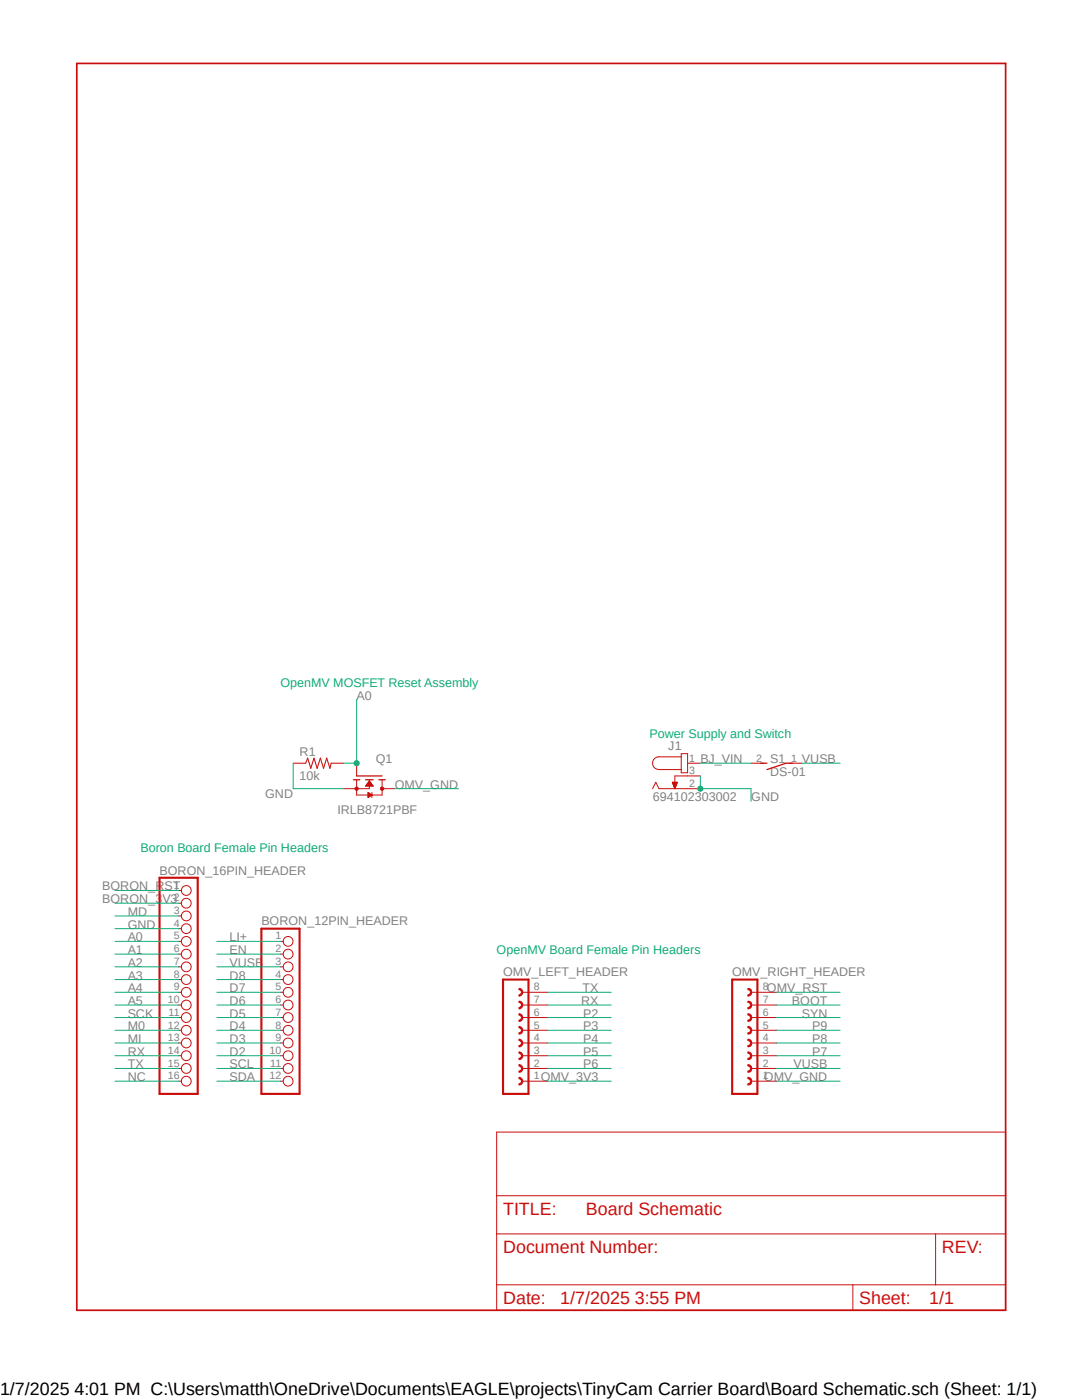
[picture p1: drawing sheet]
<svg xmlns="http://www.w3.org/2000/svg" width="216mm" height="279mm" viewBox="0 0 216 279" stroke-linecap="round" stroke-linejoin="round" font-family="sans-serif">
<path d="M14.8 12.3l186.2 249.7M201 12.3l-186.2 249.7" fill="none" stroke="#fff" stroke-width=".2"/>
<path d="M100.4 218.3h5.1" fill="none" stroke="#c90d0c" stroke-width=".42"/>
<path d="M103.5 209.9a.76 .76 0 0 1 .8 .8 .76 .76 0 0 1-.8 .8v-.3a.51 .51 0 0 0 .6-.5 .51 .51 0 0 0-.6-.5z" fill-rule="evenodd" fill="#c90d0c"/>
<path d="M103.5 209.9a.76 .76 0 0 1 .8 .8 .76 .76 0 0 1-.8 .8v-.3a.51 .51 0 0 0 .6-.5 .51 .51 0 0 0-.6-.5z" fill="none" stroke="#c90d0c" stroke-width=".2"/>
<path d="M103.5 212.5a.76 .76 0 0 1 .8 .7 .76 .76 0 0 1-.8 .8v-.3a.51 .51 0 0 0 .6-.5 .51 .51 0 0 0-.6-.5z" fill-rule="evenodd" fill="#c90d0c"/>
<path d="M103.5 212.5a.76 .76 0 0 1 .8 .7 .76 .76 0 0 1-.8 .8v-.3a.51 .51 0 0 0 .6-.5 .51 .51 0 0 0-.6-.5z" fill="none" stroke="#c90d0c" stroke-width=".2"/>
<path d="M103.5 215a.76 .76 0 0 1 .8 .8 .76 .76 0 0 1-.8 .7v-.2a.51 .51 0 0 0 .6-.5 .51 .51 0 0 0-.6-.5z" fill-rule="evenodd" fill="#c90d0c"/>
<path d="M103.5 215a.76 .76 0 0 1 .8 .8 .76 .76 0 0 1-.8 .7v-.2a.51 .51 0 0 0 .6-.5 .51 .51 0 0 0-.6-.5z" fill="none" stroke="#c90d0c" stroke-width=".2"/>
<path d="M103.5 204.9a.76 .76 0 0 1 .8 .7 .76 .76 0 0 1-.8 .8v-.3a.51 .51 0 0 0 .6-.5 .51 .51 0 0 0-.6-.5z" fill-rule="evenodd" fill="#c90d0c"/>
<path d="M103.5 204.9a.76 .76 0 0 1 .8 .7 .76 .76 0 0 1-.8 .8v-.3a.51 .51 0 0 0 .6-.5 .51 .51 0 0 0-.6-.5z" fill="none" stroke="#c90d0c" stroke-width=".2"/>
<path d="M103.5 207.4a.76 .76 0 0 1 .8 .8 .76 .76 0 0 1-.8 .7v-.2a.51 .51 0 0 0 .6-.5 .51 .51 0 0 0-.6-.6z" fill-rule="evenodd" fill="#c90d0c"/>
<path d="M103.5 207.4a.76 .76 0 0 1 .8 .8 .76 .76 0 0 1-.8 .7v-.2a.51 .51 0 0 0 .6-.5 .51 .51 0 0 0-.6-.6z" fill="none" stroke="#c90d0c" stroke-width=".2"/>
<path d="M103.5 197.3a.76 .76 0 0 1 .8 .7 .76 .76 0 0 1-.8 .8v-.3a.51 .51 0 0 0 .6-.5 .51 .51 0 0 0-.6-.5z" fill-rule="evenodd" fill="#c90d0c"/>
<path d="M103.5 197.3a.76 .76 0 0 1 .8 .7 .76 .76 0 0 1-.8 .8v-.3a.51 .51 0 0 0 .6-.5 .51 .51 0 0 0-.6-.5z" fill="none" stroke="#c90d0c" stroke-width=".2"/>
<path d="M103.5 199.8a.76 .76 0 0 1 .8 .8 .76 .76 0 0 1-.8 .7v-.2a.51 .51 0 0 0 .6-.5 .51 .51 0 0 0-.6-.5z" fill-rule="evenodd" fill="#c90d0c"/>
<path d="M103.5 199.8a.76 .76 0 0 1 .8 .8 .76 .76 0 0 1-.8 .7v-.2a.51 .51 0 0 0 .6-.5 .51 .51 0 0 0-.6-.5z" fill="none" stroke="#c90d0c" stroke-width=".2"/>
<path d="M103.5 202.3a.76 .76 0 0 1 .8 .8 .76 .76 0 0 1-.8 .7v-.2a.51 .51 0 0 0 .6-.5 .51 .51 0 0 0-.6-.5z" fill-rule="evenodd" fill="#c90d0c"/>
<path d="M104.2 198h5.1M103.5 202.3a.76 .76 0 0 1 .8 .8 .76 .76 0 0 1-.8 .7v-.2a.51 .51 0 0 0 .6-.5 .51 .51 0 0 0-.6-.5zM104.2 215.8h5.1M104.2 213.2h5.1M104.2 210.7h5.1M104.2 208.2h5.1M104.2 205.6h5.1M104.2 203.1h5.1M104.2 200.6h5.1" fill="none" stroke="#c90d0c" stroke-width=".2"/>
<path d="M100.4 218.3v-22.8h5.1v22.8M146.1 218.3h5" fill="none" stroke="#c90d0c" stroke-width=".42"/>
<path d="M149.2 209.9a.76 .76 0 0 1 .8 .8 .76 .76 0 0 1-.8 .8v-.3a.51 .51 0 0 0 .5-.5 .51 .51 0 0 0-.5-.5z" fill-rule="evenodd" fill="#c90d0c"/>
<path d="M149.2 209.9a.76 .76 0 0 1 .8 .8 .76 .76 0 0 1-.8 .8v-.3a.51 .51 0 0 0 .5-.5 .51 .51 0 0 0-.5-.5z" fill="none" stroke="#c90d0c" stroke-width=".2"/>
<path d="M149.2 212.5a.76 .76 0 0 1 .8 .7 .76 .76 0 0 1-.8 .8v-.3a.51 .51 0 0 0 .5-.5 .51 .51 0 0 0-.5-.5z" fill-rule="evenodd" fill="#c90d0c"/>
<path d="M149.2 212.5a.76 .76 0 0 1 .8 .7 .76 .76 0 0 1-.8 .8v-.3a.51 .51 0 0 0 .5-.5 .51 .51 0 0 0-.5-.5z" fill="none" stroke="#c90d0c" stroke-width=".2"/>
<path d="M149.2 215a.76 .76 0 0 1 .8 .8 .76 .76 0 0 1-.8 .7v-.2a.51 .51 0 0 0 .5-.5 .51 .51 0 0 0-.5-.5z" fill-rule="evenodd" fill="#c90d0c"/>
<path d="M149.2 215a.76 .76 0 0 1 .8 .8 .76 .76 0 0 1-.8 .7v-.2a.51 .51 0 0 0 .5-.5 .51 .51 0 0 0-.5-.5z" fill="none" stroke="#c90d0c" stroke-width=".2"/>
<path d="M149.2 204.9a.76 .76 0 0 1 .8 .7 .76 .76 0 0 1-.8 .8v-.3a.51 .51 0 0 0 .5-.5 .51 .51 0 0 0-.5-.5z" fill-rule="evenodd" fill="#c90d0c"/>
<path d="M149.2 204.9a.76 .76 0 0 1 .8 .7 .76 .76 0 0 1-.8 .8v-.3a.51 .51 0 0 0 .5-.5 .51 .51 0 0 0-.5-.5z" fill="none" stroke="#c90d0c" stroke-width=".2"/>
<path d="M149.2 207.4a.76 .76 0 0 1 .8 .8 .76 .76 0 0 1-.8 .7v-.2a.51 .51 0 0 0 .5-.5 .51 .51 0 0 0-.5-.6z" fill-rule="evenodd" fill="#c90d0c"/>
<path d="M149.2 207.4a.76 .76 0 0 1 .8 .8 .76 .76 0 0 1-.8 .7v-.2a.51 .51 0 0 0 .5-.5 .51 .51 0 0 0-.5-.6z" fill="none" stroke="#c90d0c" stroke-width=".2"/>
<path d="M149.2 197.3a.76 .76 0 0 1 .8 .7 .76 .76 0 0 1-.8 .8v-.3a.51 .51 0 0 0 .5-.5 .51 .51 0 0 0-.5-.5z" fill-rule="evenodd" fill="#c90d0c"/>
<path d="M149.2 197.3a.76 .76 0 0 1 .8 .7 .76 .76 0 0 1-.8 .8v-.3a.51 .51 0 0 0 .5-.5 .51 .51 0 0 0-.5-.5z" fill="none" stroke="#c90d0c" stroke-width=".2"/>
<path d="M149.2 199.8a.76 .76 0 0 1 .8 .8 .76 .76 0 0 1-.8 .7v-.2a.51 .51 0 0 0 .5-.5 .51 .51 0 0 0-.5-.5z" fill-rule="evenodd" fill="#c90d0c"/>
<path d="M149.2 199.8a.76 .76 0 0 1 .8 .8 .76 .76 0 0 1-.8 .7v-.2a.51 .51 0 0 0 .5-.5 .51 .51 0 0 0-.5-.5z" fill="none" stroke="#c90d0c" stroke-width=".2"/>
<path d="M149.2 202.3a.76 .76 0 0 1 .8 .8 .76 .76 0 0 1-.8 .7v-.2a.51 .51 0 0 0 .5-.5 .51 .51 0 0 0-.5-.5z" fill-rule="evenodd" fill="#c90d0c"/>
<g fill="none" stroke="#c90d0c" stroke-width=".2">
<path d="M71.2 155.6v3.1h5v-3.1M73.7 155.6v1.8h-2.5M74.2 158.2v1M130.2 157.4l.7-1.3 .6 1.3h8.2M134.2 156.1h1l-.5 1.3zM134.2 156.3h.9M134.2 156.2h.9M134.2 156.4h.8M134.3 156.5h.7M134.3 156.6h.7M134.4 156.7h.6M134.4 156.8h.5"/>
<path d="M134.5 156.9h.3M134.5 157h.3M134.5 157.1h.2M134.6 157.2h.1M134.6 157.4h.1M134.6 157.3h.1M135.9 151h-4.4a1.27 1.27 0 0 0-1.3 1.3 1.27 1.27 0 0 0 1.3 1.3h4.4M135.9 150.4h1.3v3.8h-1.3zM137.2 152.3h2.5M139.7 154.9h-5v2.5M149.9 152.3h2.5M157.5 152.3h2.5"/>
<path d="M35.6 177.7h.6M35.6 198h.6M35.6 187.9h.6M35.6 190.4h.6M35.6 193h.6M35.6 195.5h.6M35.6 180.3h.6M35.6 182.8h.6M35.6 185.3h.6M56 198h.5M56 187.9h.5M56 190.4h.5"/>
<path d="M56 193h.5M56 195.5h.5M149.9 198h5M35.6 215.8h.6M35.6 213.2h.6M35.6 210.7h.6M35.6 208.2h.6M35.6 205.6h.6M35.6 203.1h.6M35.6 200.6h.6M56 215.8h.5M56 213.2h.5"/>
<path d="M56 210.7h.5M56 208.2h.5M56 205.6h.5M56 203.1h.5M56 200.6h.5M149.2 202.3a.76 .76 0 0 1 .8 .8 .76 .76 0 0 1-.8 .7v-.2a.51 .51 0 0 0 .5-.5 .51 .51 0 0 0-.5-.5zM149.9 215.8h5M149.9 213.2h5M149.9 210.7h5M149.9 208.2h5M149.9 205.6h5M149.9 203.1h5"/>
<path d="M149.9 200.6h5M99.1 225.9h101.6v35.6h-101.6zM99.1 238.6h101.6M99.1 246.3h101.6M99.1 256.4h101.6M170.2 256.4v5.1M186.7 246.3v10.1"/>
<circle cx="37.2" cy="177.7" r=".98"/>
<circle cx="37.2" cy="180.3" r=".98"/>
<circle cx="37.2" cy="190.4" r=".98"/>
<circle cx="37.2" cy="193" r=".98"/>
<circle cx="37.2" cy="195.5" r=".98"/>
<circle cx="37.2" cy="187.9" r=".98"/>
<circle cx="37.2" cy="198" r=".98"/>
<circle cx="37.2" cy="182.8" r=".98"/>
<circle cx="37.2" cy="185.3" r=".98"/>
<circle cx="57.5" cy="190.4" r=".98"/>
<circle cx="57.5" cy="195.5" r=".98"/>
<circle cx="57.5" cy="198" r=".98"/>
<circle cx="57.5" cy="193" r=".98"/>
<circle cx="57.5" cy="187.9" r=".98"/>
<circle cx="37.2" cy="213.2" r=".98"/>
<circle cx="37.2" cy="200.6" r=".98"/>
<circle cx="37.2" cy="203.1" r=".98"/>
<circle cx="37.2" cy="205.6" r=".98"/>
<circle cx="37.2" cy="210.7" r=".98"/>
<circle cx="37.2" cy="208.2" r=".98"/>
<circle cx="37.2" cy="215.8" r=".98"/>
<circle cx="57.5" cy="200.6" r=".98"/>
<circle cx="57.5" cy="210.7" r=".98"/>
<circle cx="57.5" cy="213.2" r=".98"/>
<circle cx="57.5" cy="203.1" r=".98"/>
<circle cx="57.5" cy="215.8" r=".98"/>
<circle cx="57.5" cy="208.2" r=".98"/>
<circle cx="57.5" cy="205.6" r=".98"/>
</g>
<path d="M31.8 175.2h7.7v43.1h-7.7zM52.2 185.3h7.6v33h-7.6zM146.1 218.3v-22.8h5v22.8" fill="none" stroke="#c90d0c" stroke-width=".42"/>
<path d="M15.3 12.7h185.4v248.8h-185.4z" fill="none" stroke="#c90d0c" stroke-width=".34"/>
<path d="M70.5 155.6h1.3M71.2 154.9h5M72.9 155.6h1.6M75.6 155.6h1.3M151.8 152.3h1.2M158.1 152.3h-1.3l-3.8 1.3" fill="none" stroke="#c90d0c" stroke-width=".25"/>
<circle cx="71.2" cy="157.4" r=".33" fill="#c90d0c"/>
<circle cx="71.2" cy="157.4" r=".33" fill="none" stroke="#c90d0c" stroke-width=".2"/>
<circle cx="76.2" cy="157.4" r=".33" fill="#c90d0c"/>
<g fill="none" stroke="#c90d0c" stroke-width=".2">
<path d="M58.5 152.3h2.5M66.1 152.3h2.5M68.6 157.4h2.6M71.2 152.3v2.6M73 156.8h1.5M73.1 156.8h1.3M73.1 156.7h1.2M73.2 156.6h1.1M73.2 156.5h1M73.3 156.4h.8M73.4 156.3h.6M73.4 158.2l.8 .5-.8 .5z"/>
<path d="M73.4 159.1h.1M73.4 159h.2M73.4 159h.3M73.4 158.9h.5M73.4 158.8h.6M73.4 158.7h.8M73.4 158.6h.8M73.4 158.5h.6M73.4 158.5h.5M73.4 158.4h.3M73.4 158.2h.2M73.4 158.2h.1"/>
<path d="M73.4 156.2h.6M73.5 156.1h.4M73.6 156h.2M73.7 156h.1M73.7 155.9l.8 1h-1.6zM76.2 157.4h2.6"/>
<circle cx="76.2" cy="157.4" r=".33"/>
</g>
<path d="M61 152.3l.4-1 .6 2 .7-2 .6 2 .6-2 .7 2 .6-2 .6 2 .3-1" fill="none" stroke="#c90d0c" stroke-width=".21"/>
<path d="M139.7 154.9v2.5h10.2M22.9 185.3h12.7" fill="none" stroke="#0dab76" stroke-width=".2"/>
<circle cx="139.7" cy="157.4" r=".51" fill="#0dab76"/>
<g fill="none" stroke="#0dab76" stroke-width=".2">
<path d="M71.2 139.6v12.7h-2.6M58.5 152.3v5.1h10.1M149.9 157.4v2.5M22.9 177.7h12.7M22.9 180.3h12.7M22.9 187.9h12.7M109.3 198h12.7M22.9 213.2h12.7M22.9 210.7h12.7M109.3 200.6h12.7"/>
<circle cx="139.7" cy="157.4" r=".51"/>
</g>
<circle cx="71.2" cy="152.3" r=".51" fill="#0dab76"/>
<g fill="none" stroke="#0dab76" stroke-width=".2">
<path d="M78.8 157.4h12.7M139.7 152.3h10.2M160 152.3h7.6M22.9 190.4h12.7M22.9 193h12.7M22.9 195.5h12.7M22.9 198h12.7M22.9 182.8h12.7M43.3 190.4h12.7M43.3 193h12.7M43.3 195.5h12.7M43.3 198h12.7"/>
<path d="M43.3 187.9h12.7M154.9 198h12.7M22.9 200.6h12.7M22.9 203.1h12.7M22.9 205.6h12.7M22.9 208.2h12.7M22.9 215.8h12.7M43.3 200.6h12.7M43.3 203.1h12.7M43.3 205.6h12.7M43.3 208.2h12.7M43.3 215.8h12.7"/>
<path d="M43.3 213.2h12.7M43.3 210.7h12.7M109.3 203.1h12.7M109.3 205.6h12.7M109.3 208.2h12.7M109.3 215.8h12.7M109.3 213.2h12.7M109.3 210.7h12.7M154.9 200.6h12.7M154.9 203.1h12.7M154.9 205.6h12.7M154.9 208.2h12.7"/>
<path d="M154.9 215.8h12.7M154.9 213.2h12.7M154.9 210.7h12.7"/>
<circle cx="71.2" cy="152.3" r=".51"/>
</g>
<g font-size="3.6" fill="#c90d0c">
<text x="100.4" y="242.4">TITLE:</text>
<text x="116.9" y="242.4">Board Schematic</text>
<text x="100.4" y="250.1">Document Number:</text>
<text x="188" y="250.1">REV:</text>
<text x="100.4" y="260.2">Date:</text>
<text x="111.8" y="260.2">1/7/2025 3:55 PM</text>
<text x="171.5" y="260.2">Sheet:</text>
<text x="185.4" y="260.2">1/1</text>
</g>
<text font-size="3.6" x="0" y="278.4">1/7/2025 4:01 PM C:\Users\matth\OneDrive\Documents\EAGLE\projects\TinyCam Carrier Board\Board Schematic.sch (Sheet: 1/1)</text>
<g font-size="2.5" fill="#0dab76">
<text x="56" y="137.1">OpenMV MOSFET Reset Assembly</text>
<text x="129.6" y="147.2">Power Supply and Switch</text>
<text x="28" y="170.1">Boron Board Female Pin Headers</text>
<text x="99.1" y="190.4">OpenMV Board Female Pin Headers</text>
</g>
<g font-size="2.5" fill="#808080">
<text x="71.2" y="139.6">A0</text>
<text x="133.4" y="149.8">J1</text>
<text x="59.8" y="155.6">10k</text>
<text x="59.8" y="150.8">R1</text>
<text x="75" y="152.3">Q1</text>
<text x="139.7" y="152.3">BJ_VIN</text>
<text x="153.7" y="154.9">DS-01</text>
<text x="153.7" y="152.3">S1</text>
<text x="160" y="152.3">VUSB</text>
<text x="52.9" y="159.2">GND</text>
<text x="78.8" y="157.4">OMV_GND</text>
<text x="130.3" y="159.9">694102303002</text>
<text x="149.9" y="159.9">GND</text>
<text x="67.4" y="162.5">IRLB8721PBF</text>
<text x="20.4" y="177.7">BORON_RST</text>
<text x="31.8" y="174.5">BORON_16PIN_HEADER</text>
<text x="20.4" y="180.3">BORON_3V3</text>
<text x="25.5" y="185.3">GND</text>
<text x="25.5" y="182.8">MD</text>
<text x="52.2" y="184.7">BORON_12PIN_HEADER</text>
<text x="25.5" y="187.9">A0</text>
<text x="25.5" y="190.4">A1</text>
<text x="45.8" y="187.9">LI+</text>
<text x="45.8" y="190.4">EN</text>
<text x="25.5" y="193">A2</text>
<text x="25.5" y="195.5">A3</text>
<text x="45.8" y="193">VUSB</text>
<text x="45.8" y="195.5">D8</text>
<text x="100.4" y="194.7">OMV_LEFT_HEADER</text>
<text x="146.1" y="194.7">OMV_RIGHT_HEADER</text>
<text x="25.5" y="198">A4</text>
<text x="25.5" y="200.6">A5</text>
<text x="25.5" y="203.1">SCK</text>
<text x="45.8" y="198">D7</text>
<text x="45.8" y="200.6">D6</text>
<text x="45.8" y="203.1">D5</text>
<text x="116" y="200.6">RX</text>
<text x="116.2" y="198">TX</text>
<text x="116.4" y="203.1">P2</text>
<text x="153" y="198">OMV_RST</text>
<text x="158" y="200.6">BOOT</text>
<text x="160" y="203.1">SYN</text>
<text x="25.5" y="205.6">M0</text>
<text x="25.5" y="208.2">MI</text>
<text x="45.8" y="205.6">D4</text>
<text x="45.8" y="208.2">D3</text>
<text x="116.4" y="208.2">P4</text>
<text x="116.4" y="205.6">P3</text>
<text x="162.1" y="208.2">P8</text>
<text x="162.1" y="205.6">P9</text>
<text x="25.5" y="213.2">TX</text>
<text x="25.5" y="210.7">RX</text>
<text x="25.5" y="215.8">NC</text>
<text x="45.8" y="210.7">D2</text>
<text x="45.8" y="213.2">SCL</text>
<text x="45.8" y="215.8">SDA</text>
<text x="107.9" y="215.8">OMV_3V3</text>
<text x="116.4" y="213.2">P6</text>
<text x="116.4" y="210.7">P5</text>
<text x="152.4" y="215.8">OMV_GND</text>
<text x="158.3" y="213.2">VUSB</text>
<text x="162.1" y="210.7">P7</text>
</g>
<g font-size="2.1" fill="#808080">
<text x="137.5" y="152">1</text>
<text x="137.5" y="154.5">3</text>
<text x="150.9" y="152">2</text>
<text x="157.9" y="152">1</text>
<text x="137.5" y="157.1">2</text>
<text x="34.7" y="177.3">1</text>
<text x="34.7" y="179.9">2</text>
<text x="34.7" y="182.4">3</text>
<text x="34.7" y="185">4</text>
<text x="34.7" y="187.5">5</text>
<text x="34.7" y="190">6</text>
<text x="54.9" y="187.5">1</text>
<text x="54.9" y="190">2</text>
<text x="34.7" y="192.6">7</text>
<text x="34.7" y="195.1">8</text>
<text x="34.7" y="197.7">9</text>
<text x="54.9" y="192.6">3</text>
<text x="54.9" y="195.1">4</text>
<text x="54.9" y="197.7">5</text>
<text x="106.5" y="197.7">8</text>
<text x="152.2" y="197.7">8</text>
<text x="33.5" y="200.2">10</text>
<text x="33.7" y="202.7">11</text>
<text x="54.9" y="200.2">6</text>
<text x="54.9" y="202.7">7</text>
<text x="106.5" y="202.7">6</text>
<text x="106.5" y="200.2">7</text>
<text x="152.2" y="202.7">6</text>
<text x="152.2" y="200.2">7</text>
<text x="33.5" y="205.3">12</text>
<text x="33.5" y="207.8">13</text>
<text x="54.9" y="205.3">8</text>
<text x="54.9" y="207.8">9</text>
<text x="106.5" y="207.8">4</text>
<text x="106.5" y="205.3">5</text>
<text x="152.2" y="207.8">4</text>
<text x="152.2" y="205.3">5</text>
<text x="33.5" y="210.4">14</text>
<text x="33.5" y="212.9">15</text>
<text x="33.5" y="215.4">16</text>
<text x="53.8" y="210.4">10</text>
<text x="53.8" y="215.4">12</text>
<text x="53.9" y="212.9">11</text>
<text x="106.5" y="215.4">1</text>
<text x="106.5" y="212.9">2</text>
<text x="106.5" y="210.4">3</text>
<text x="152.2" y="215.4">1</text>
<text x="152.2" y="212.9">2</text>
<text x="152.2" y="210.4">3</text>
</g>
</svg>
